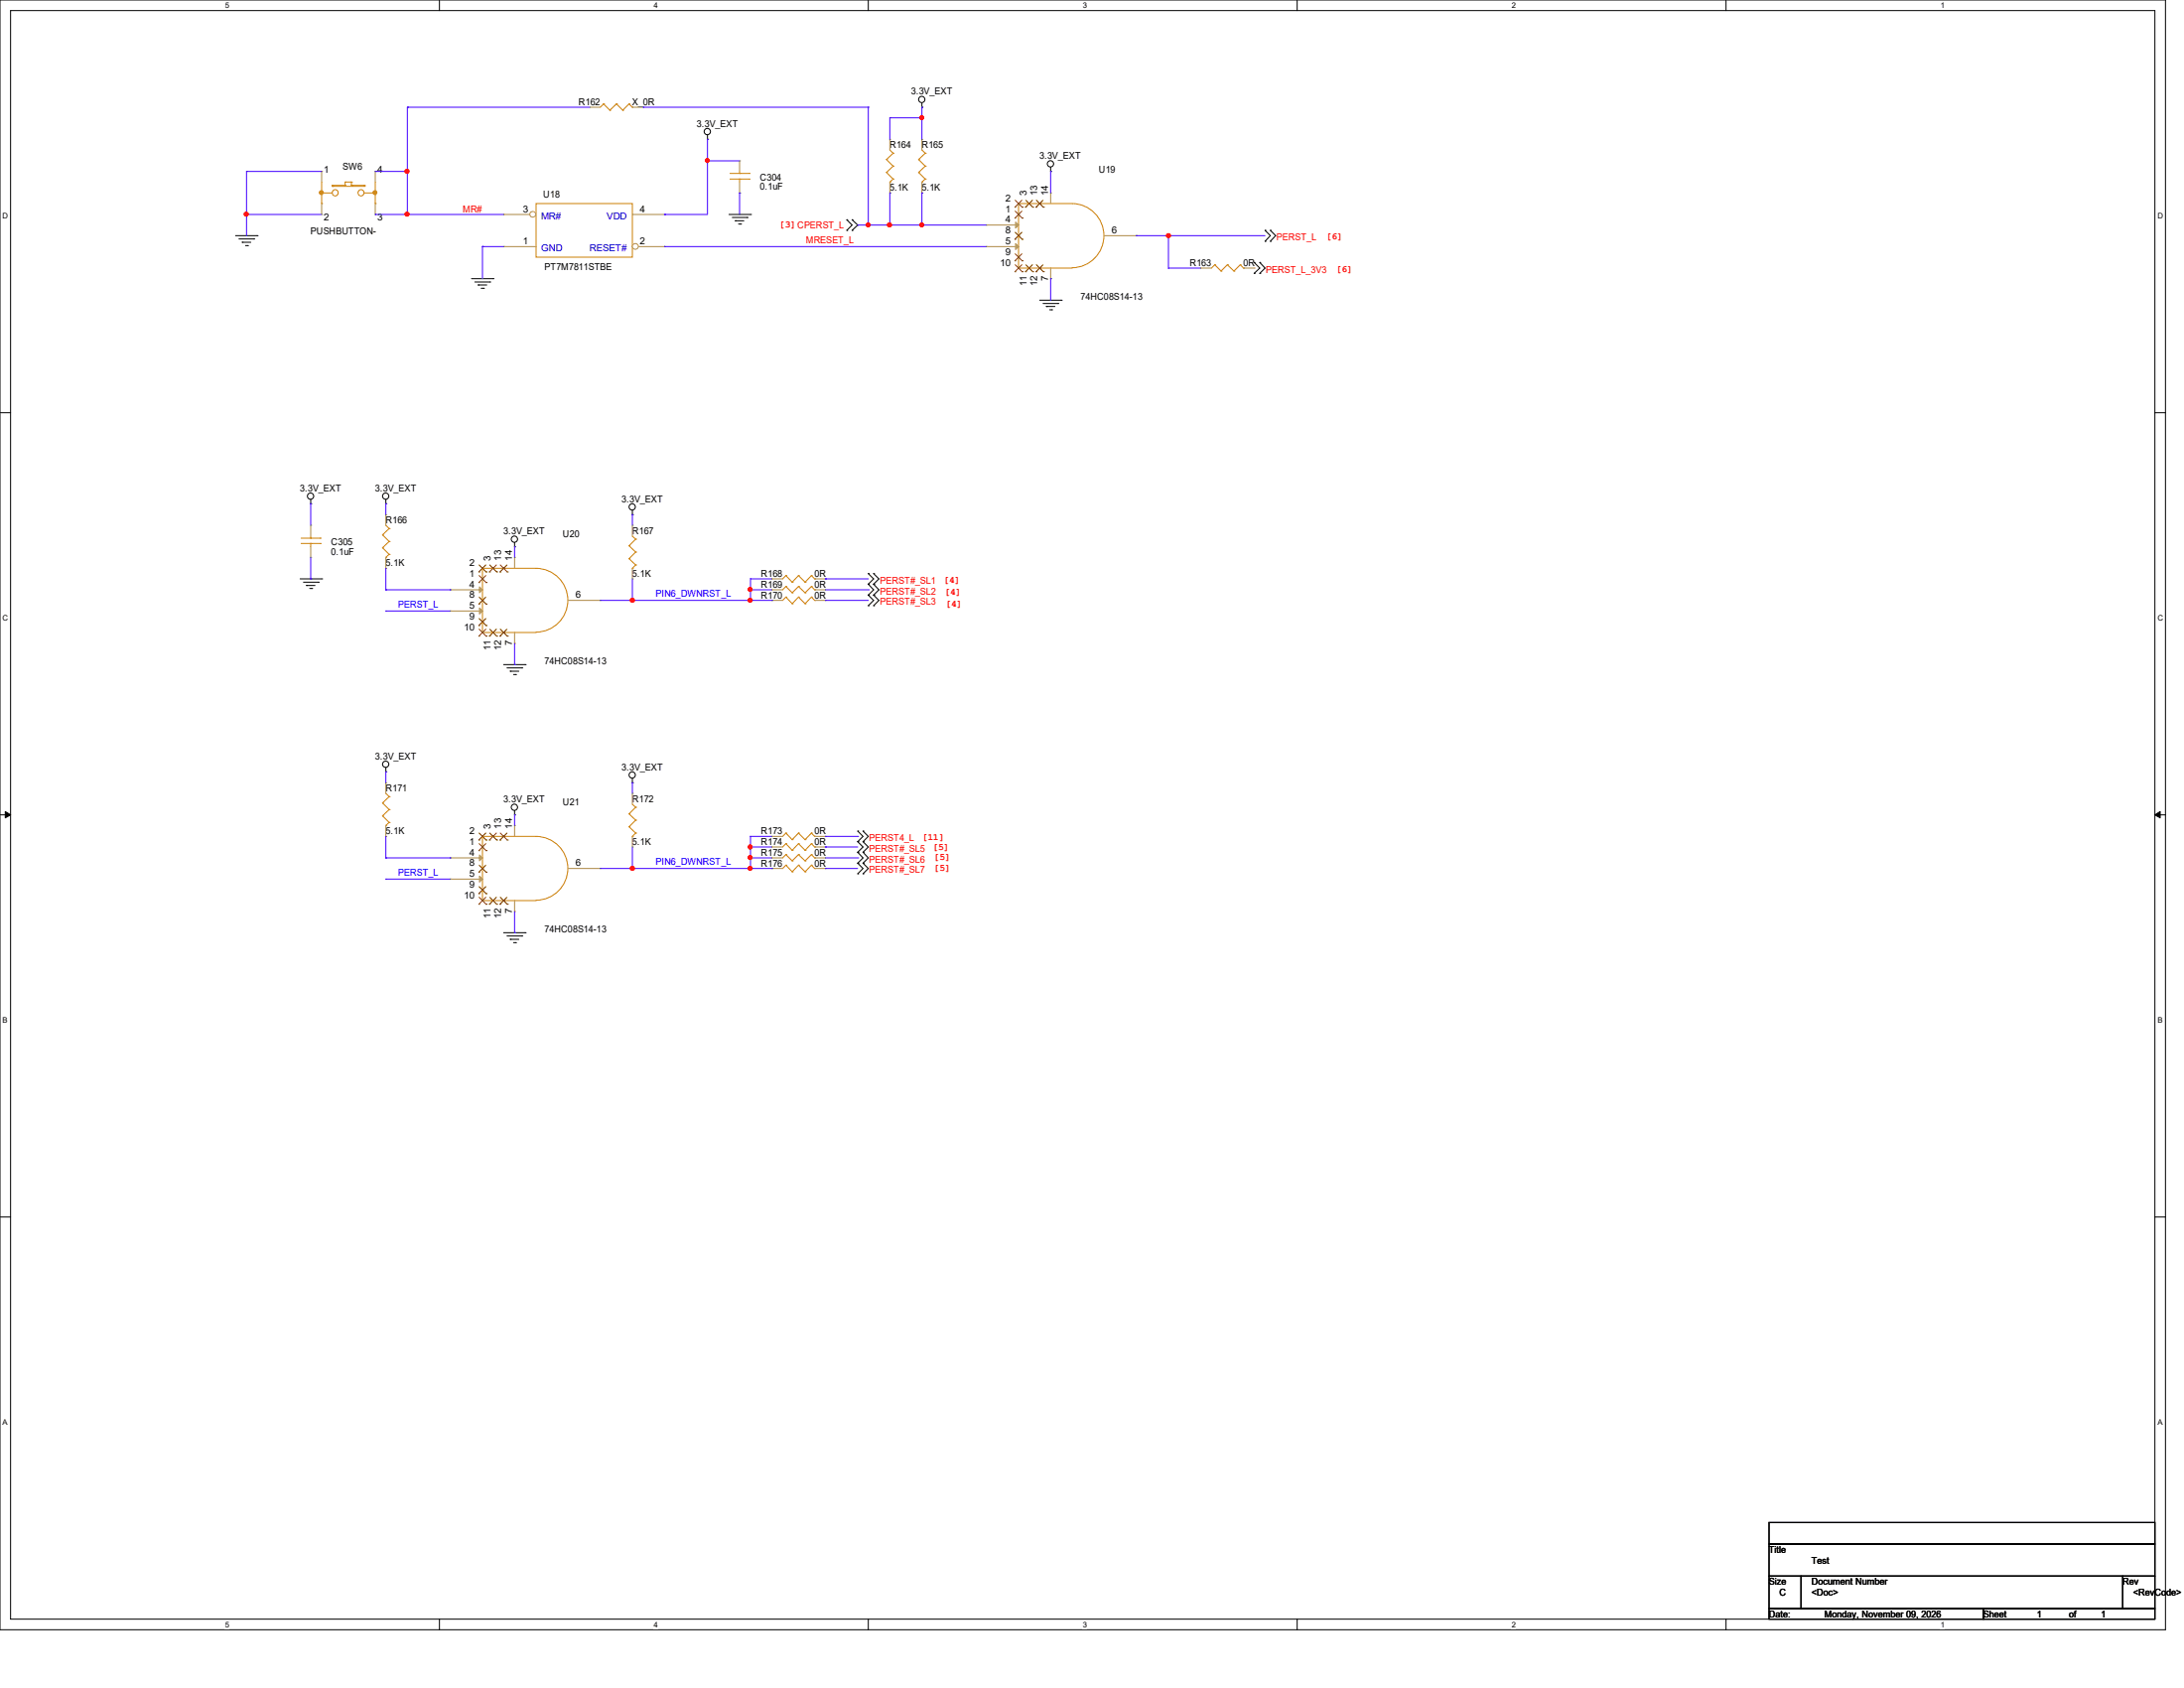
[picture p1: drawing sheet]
<svg xmlns="http://www.w3.org/2000/svg" width="279mm" height="216mm" viewBox="0 0 279 216" stroke-linecap="round" stroke-linejoin="round" font-family="sans-serif">
<path d="M0 0h277v208.4h-277zM1.4 1.4h274.3v205.7h-274.3z" fill="none" stroke="#000" stroke-width=".13"/>
<g fill="#fff">
<path d="M28.8 .1h.5v1.1h-.5z"/>
<path d="M28.8 207.2h.5v1.1h-.5z"/>
</g>
<path d="M56.2 0v1.4M56.2 207.1v1.3" fill="none" stroke="#000" stroke-width=".13"/>
<g fill="#fff">
<path d="M83.7 .1h.5v1.1h-.5z"/>
<path d="M83.7 207.2h.5v1.1h-.5z"/>
</g>
<path d="M111.1 0v1.4M111.1 207.1v1.3" fill="none" stroke="#000" stroke-width=".13"/>
<g fill="#fff">
<path d="M138.5 .1h.6v1.1h-.6z"/>
<path d="M138.5 207.2h.6v1.1h-.6z"/>
</g>
<path d="M165.9 0v1.4M165.9 207.1v1.3" fill="none" stroke="#000" stroke-width=".13"/>
<g fill="#fff">
<path d="M193.4 .1h.5v1.1h-.5z"/>
<path d="M193.4 207.2h.5v1.1h-.5z"/>
</g>
<path d="M220.8 0v1.4M220.8 207.1v1.3" fill="none" stroke="#000" stroke-width=".13"/>
<g fill="#fff">
<path d="M248.2 .1h.6v1.1h-.6z"/>
<path d="M248.2 207.2h.6v1.1h-.6z"/>
<path d="M.3 27.1h.8v1.1h-.8z"/>
<path d="M276 27.1h.7v1.1h-.7z"/>
<path d="M.3 78.5h.8v1.1h-.8z"/>
<path d="M276 78.5h.7v1.1h-.7z"/>
</g>
<path d="M0 52.8h1.4M275.7 52.8h1.3" fill="none" stroke="#000" stroke-width=".13"/>
<g fill="#fff">
<path d="M.3 129.9h.7v1.1h-.7z"/>
<path d="M276 129.9h.6v1.1h-.6z"/>
</g>
<path d="M0 104.2h1.4M275.7 104.2h1.3" fill="none" stroke="#000" stroke-width=".13"/>
<path d="M.7 103.8l.7 .4-.7 .4zM275.7 104.2l.7-.4v.8z" fill="#000" stroke="#000" stroke-width=".13"/>
<g fill="#fff">
<path d="M.3 181.4h.7v1.1h-.7z"/>
<path d="M276 181.4h.6v1.1h-.6z"/>
</g>
<g fill="none" stroke="#000" stroke-width=".13">
<path d="M90.5 17.8h.1M90.5 17.3v.5M117.9 13.7h.1M117.9 13.2v.5M30.1 30.1h2.8M30.6 30.6h1.9M31 31h.1M31 31h1.1M31.4 31.4h.3M31.7 31.4h.1M32.5 30.6h.1M32.9 30.1h.1"/>
<path d="M60.3 35.6h2.8M60.7 36.1h2M61.2 36.4h.1M61.2 36.4h1.1M61.6 36.9h.2M61.8 36.9h.1M62.7 36.1h.1M63.1 35.6h.1M93.3 27.4h2.7M93.7 27.8h1.9M94.1 28.2h.1M94.1 28.2h1.1"/>
<path d="M94.5 28.7h.2M94.7 28.7h.1M95.6 27.8h.1M96 27.4h.1M108.3 29.5h.1M108.3 28.1h.1M108.3 28.1l.7 .7-.7 .7M109 28.1h.1M109 29.5h.1M109 28.1l.7 .7-.7 .7M133 38.4h2.8M133.4 38.8h1.9"/>
<path d="M133.9 39.2h.1M133.9 39.2h1.1M134.3 39.6h.2M134.4 21.9h.1M134.4 21.4v.5M134.5 39.6h.1M135.3 38.8h.1M135.8 38.4h.1M160.4 33.6h.1M160.4 35h.1M160.4 33.6l.8 .7-.8 .7M161.2 33.6h.1"/>
<path d="M161.2 35h.1M161.2 33.6l.6 .7-.6 .7M161.8 29.5h.1M161.8 30.9h.1M161.8 29.5l.7 .6-.7 .8M162.5 29.5h.1M162.5 30.9h.1M162.5 29.5l.7 .6-.7 .8M38.4 74h2.7M38.8 74.5h1.9M39.2 74.9h.1M39.2 74.9h1.1"/>
<path d="M39.6 75.3h.3M39.8 64.4h.1M39.8 63.9v.5M39.9 75.3h.1M40.7 74.5h.1M41.1 74h.1M49.4 64.4h.1M49.4 63.9v.5M65.8 69.9h.1M65.8 69.4v.5M80.9 65.8h.1M80.9 65.3v.5"/>
<path d="M111.1 73.4h.1M111.1 74.7h.1M111.1 76.1h.1M111.1 77.5h.1M111.1 73.4l.7 .6-.7 .7M111.1 74.7l.7 .7-.7 .7M111.1 76.1l.7 .7-.7 .7M111.8 73.4h.1M111.8 74.7h.1M111.8 76.1h.1M111.8 77.5h.1M111.8 73.4l.6 .6-.6 .7"/>
<path d="M111.8 74.7l.6 .7-.6 .7M111.8 76.1l.6 .7-.6 .7M49.4 98.7h.1M49.4 98.2v.5M64.4 85h2.8M64.9 85.4h1.9M65.3 85.9h.1M65.3 85.9h1.1M65.7 86.3h.3M66 86.3h.1M66.8 85.4h.1M67.2 85h.1"/>
<path d="M80.9 99.6v.5M64.4 119.3h2.8M64.9 119.7h1.9M65.8 104.2h.1M65.8 103.7v.5M66.8 119.7h.1M67.2 119.3h.1M80.9 100.1h.1M109.7 106.3h.1M109.7 107.7h.1M109.7 109h.1M109.7 110.4h.1"/>
<path d="M109.7 111.8h.1M109.7 106.3l.7 .7-.7 .7M109.7 107.7l.7 .6-.7 .7M109.7 109l.7 .7-.7 .7M109.7 110.4l.7 .7-.7 .7M110.4 106.3h.1M110.4 107.7h.1M110.4 109h.1M110.4 110.4h.1M110.4 111.8h.1M110.4 106.3l.7 .7-.7 .7M110.4 107.7l.7 .6-.7 .7"/>
<path d="M110.4 109l.7 .7-.7 .7M110.4 110.4l.7 .7-.7 .7M65.3 120.1h.1M65.3 120.1h1.1M65.7 120.6h.3M66 120.6h.1M0 155.7h1.4M275.7 155.7h1.3M226.3 194.7h49.4v2.8h-49.4zM226.3 197.5h49.4v4.1h-49.4zM226.3 201.6h4.1v4.1h-4.1zM226.3 205.7h27.4v1.4h-27.4z"/>
<path d="M230.4 201.6h41.2v4.1h-41.2zM253.7 205.7h22v1.4h-22zM271.6 201.6h4.1v4.1h-4.1z"/>
<circle cx="90.5" cy="16.8" r=".4"/>
<circle cx="117.9" cy="12.7" r=".4"/>
<circle cx="134.4" cy="21" r=".4"/>
<circle cx="39.7" cy="63.5" r=".4"/>
<circle cx="49.3" cy="63.5" r=".4"/>
<circle cx="65.8" cy="69" r=".4"/>
<circle cx="80.9" cy="64.8" r=".4"/>
<circle cx="49.3" cy="97.7" r=".4"/>
<circle cx="80.9" cy="99.1" r=".4"/>
<circle cx="65.8" cy="103.3" r=".4"/>
</g>
<g fill="none" stroke="#cc8006" stroke-width=".13">
<path d="M77.2 13.3h.1M77.2 13.3l-.4 .4M77.2 13.3l.8 .8M78 14.1h.1M78.9 13.3h.1M78.9 13.3l-.9 .8M78.9 13.3l.8 .8M79.7 14.1h.1M80.5 13.3h.1M80.5 13.3l-.8 .8M80.5 13.3l.4 .4M80.9 13.7h.1"/>
<path d="M117.9 19.2l.5 .4M118.4 19.6h.1M118.4 19.6l-.9 .8M68.6 26h12.3v6.9h-12.3zM93.4 22.9h2.4M93.4 22.2h2.4M94.6 22.2h.1M94.6 22.9h.1M94.6 21.9v.3M94.6 22.9v.4M95.8 22.9h.1M95.8 22.2h.1"/>
<path d="M117.5 20.4h.1M117.5 22.1h.1M117.5 20.4l.9 .9M117.5 22.1l.9 .8M117.9 23.3h.1M118.4 21.3h.1M118.4 22.9h.1M118.4 21.3l-.9 .8M118.4 22.9l-.5 .4M137.2 34.2a4.1 4.1 0 0 0 4-4.1 4.1 4.1 0 0 0-4-4.1h-6.9v8.3h6.9M48.9 68.4h.1M48.9 70.1h.1"/>
<path d="M48.9 68.4l.9 .9M48.9 70.1l.9 .8M49.4 71.3h.1M49.4 67.2l.4 .4M49.8 67.6h.1M49.8 69.3h.1M49.8 70.9h.1M49.8 67.6l-.9 .8M49.8 69.3l-.9 .8M49.8 70.9l-.4 .4M80.5 69.8h.1M80.5 71.5h.1"/>
<path d="M80.5 69.8l.8 .8M80.5 71.5l.8 .8M80.9 72.7h.1M80.9 68.6l.4 .4M81.3 69h.1M81.3 70.6h.1M81.3 72.3h.1M81.3 69l-.8 .8M81.3 70.6l-.8 .9M81.3 72.3l-.4 .4M100.5 75h.1M100.5 75l-.4 .4"/>
<path d="M100.5 75l.8 .8M101.3 75.8h.1M102.2 75h.1M102.2 75l-.9 .8M102.2 75l.8 .8M103 75.8h.1M103.8 75h.1M103.8 75l-.8 .8M103.8 75l.4 .4M104.2 75.4h.1M80.5 104.1h.1M80.5 105.7h.1"/>
<path d="M80.5 104.1l.8 .8M80.5 105.7l.8 .9M80.9 107h.1M80.9 102.9l.4 .4M81.3 103.3h.1M81.3 104.9h.1M81.3 106.6h.1M81.3 103.3l-.8 .8M81.3 104.9l-.8 .8M81.3 106.6l-.4 .4M100.5 109.3h.1M100.5 109.3l-.4 .4"/>
<path d="M100.5 109.3l.8 .8M101.3 110.1h.1M102.2 109.3h.1M102.2 109.3l-.9 .8M102.2 109.3l.8 .8M103 110.1h.1M103.8 109.3h.1M103.8 109.3l-.8 .8M103.8 109.3l.4 .4M104.2 109.7h.1"/>
</g>
<g fill="none" stroke="#a84" stroke-width=".13">
<path d="M75.4 13.7h.1M75.4 13.7h1.4M80.9 13.7h1.4M82.3 13.7h.1M117.9 17.8h.1M117.9 17.8v1.4M64.4 31.5h.1M64.4 31.5h4.2M94.6 20.6h.1M94.6 24.7h.1M94.6 20.6v1.3M94.6 23.3v1.4"/>
<path d="M117.9 24.7h.1M117.9 23.3v1.4M126.2 28.8h.1M126.2 31.5h.1M126.2 28.8h4.1M126.2 31.5h4.1M130.3 27.4h.1M130.3 26h.1M130.3 30.1h.1M130.3 32.9h.1M130.3 34.3h.1M131.7 26h.1"/>
<path d="M131.7 34.3h.1M133 34.3h.1M133 26h.1M134.4 35.6h.1M134.4 24.7h.1M134.4 24.7v1.3M134.4 34.3v1.3M141.3 30.1h4.1M145.4 30.1h.1M49.4 65.8h.1M49.4 72.7h.1M49.4 65.8v1.4"/>
<path d="M49.4 71.3v1.4M80.9 67.2h.1M80.9 74h.1M80.9 67.2v1.4M80.9 72.7v1.3M98.7 75.4h.1M98.7 75.4h1.4M104.2 75.4h1.4M105.6 75.4h.1M80.9 101.5h.1M80.9 108.3h.1M80.9 101.5v1.4"/>
<path d="M80.9 107v1.3M98.7 109.7h.1M98.7 109.7h1.4M104.2 109.7h1.4M105.6 109.7h.1"/>
</g>
<g fill="#a84" stroke="#a84" stroke-width=".13">
<path d="M129.9 28.4l.4 .4-.4 .4z"/>
<path d="M129.9 31.2l.4 .3-.4 .4z"/>
</g>
<g fill="none" stroke="#804000" stroke-width=".13">
<path d="M129.8 27.9h.1M129.8 26.5h.1M129.8 30.6h.1M129.8 33.4h.1M129.8 34.8h.1M129.9 27l.9 .9M129.9 25.6l.9 .9M129.9 29.7l.9 .9M129.9 32.5l.9 .9M129.9 33.9l.9 .9M130.7 27l-.9 .9M130.7 25.6l-.9 .9"/>
<path d="M130.7 29.7l-.9 .9M130.7 32.5l-.9 .9M130.7 33.9l-.9 .9M130.8 27.9h.1M130.8 26.5h.1M130.8 30.6h.1M130.8 33.4h.1M130.8 34.8h.1M131.2 26.5h.1M131.2 34.8h.1M131.2 25.6l.9 .9M131.2 33.9l.9 .9"/>
<path d="M132.1 25.6l-.9 .9M132.1 33.9l-.9 .9M132.1 26.5h.1M132.1 34.8h.1M132.5 34.8h.1M132.5 26.5h.1M132.6 33.9l.9 .9M132.6 25.6l.9 .9M133.4 33.9l-.9 .9M133.4 25.6l-.9 .9M133.5 34.8h.1M133.5 26.5h.1"/>
</g>
<circle cx="81.3" cy="31.5" r=".37" fill="#fff" stroke="#a84" stroke-width=".13"/>
<path d="M81.7 31.5h3.3M85 31.5h.1" fill="none" stroke="#a84" stroke-width=".13"/>
<circle cx="68.2" cy="27.4" r=".37" fill="#fff" stroke="#a84" stroke-width=".13"/>
<g fill="none" stroke="#a84" stroke-width=".13">
<path d="M113.8 17.8h.1M113.8 17.8v1.4M41.1 21.9h.1M41.1 27.4h.1M41.1 21.9v1.4M41.1 26v1.4M48 21.9h.1M48 27.4h.1M48 21.9v1.4M48 26v1.4M64.4 27.4h.1M64.4 27.4h3.4"/>
<path d="M80.9 27.4h4.1M85 27.4h.1M113.8 24.7h.1M113.8 23.3v1.4M153.6 34.3h.1M153.6 34.3h1.4M159.1 34.3h1.3M160.4 34.3h.1M39.8 67.2h.1M39.8 71.3h.1M39.8 67.2v1.4M39.8 69.9v1.4"/>
<path d="M57.6 75.4h.1M57.6 78.1h.1M57.6 75.4h4.1M57.6 78.1h4.1M61.7 74h.1M61.7 72.7h.1M61.7 76.8h.1M61.7 79.5h.1M63.1 72.7h.1M64.4 72.7h.1M65.8 71.3h.1M65.8 71.3v1.4"/>
<path d="M72.7 76.8h4.1M76.8 76.8h.1M98.7 76.8h.1M98.7 74h.1M98.7 76.8h1.4M98.7 74h1.4M104.2 76.8h1.4M104.2 74h1.4M105.6 76.8h.1M105.6 74h.1M61.7 80.9h.1M63.1 80.9h.1"/>
<path d="M64.4 80.9h.1M65.8 82.3h.1M65.8 80.9v1.4M49.4 100.1h.1M49.4 107h.1M49.4 100.1v1.4M49.4 105.6v1.4M57.6 109.7h.1M57.6 112.4h.1M57.6 109.7h4.1M57.6 112.4h4.1M61.7 108.3h.1"/>
<path d="M61.7 107h.1M61.7 111.1h.1M61.7 113.8h.1M61.7 115.2h.1M63.1 107h.1M63.1 115.2h.1M64.4 115.2h.1M64.4 107h.1M65.8 116.6h.1M65.8 105.6h.1M65.8 105.6v1.4M65.8 115.2v1.4"/>
<path d="M72.7 111.1h4.1M76.8 111.1h.1M98.7 111.1h.1M98.7 107h.1M98.7 108.3h.1M98.7 111.1h1.4M98.7 107h1.4M98.7 108.3h1.4M104.2 111.1h1.4M104.2 107h1.4M104.2 108.3h1.4M105.6 111.1h.1"/>
<path d="M105.6 107h.1M105.6 108.3h.1"/>
</g>
<g fill="none" stroke="#cc8006" stroke-width=".13">
<path d="M113.8 19.2l.5 .4M114.3 19.6h.1M114.3 19.6l-.9 .8M41.1 24.7h.1M41.1 26h.1M41.1 24.7h1.4M41.1 23.3v2.7M42.5 23.7h.1M42.5 23.8h.1M42.5 23.8h4.1M42.5 23.7h1.7M42.5 23.7v.1"/>
<path d="M44.2 23.3h.1M44.2 23.7h.1M44.2 23.3h.8M44.2 23.3v.4M45 23.7h.1M45 23.3h.1M45 23.7h1.6M45 23.3v.4M46.6 23.8h.1M46.6 23.7h.1M46.6 23.7v.1M46.6 24.7h1.4"/>
<path d="M48 24.7h.1M48 26h.1M48 23.3v2.7M113.4 20.4h.1M113.4 22.1h.1M113.4 20.4l.9 .9M113.4 22.1l.9 .8M113.8 23.3h.1M114.3 21.3h.1M114.3 22.9h.1M114.3 21.3l-.9 .8M114.3 22.9l-.5 .4"/>
<path d="M155.4 33.9h.1M155.4 33.9l-.4 .4M155.4 33.9l.8 .8M156.2 34.7h.1M157 33.9h.1M157 33.9l-.8 .8M157 33.9l.9 .8M157.9 34.7h.1M158.7 33.9h.1M158.7 33.9l-.8 .8M158.7 33.9l.4 .4M159.1 34.3h.1"/>
<path d="M38.5 69.5h2.5M38.5 68.8h2.5M39.8 68.8h.1M39.8 69.5h.1M39.8 68.6v.2M39.8 69.5v.4M41 69.5h.1M41 68.8h.1M100.5 76.4h.1M100.5 73.6h.1M100.5 76.4l-.4 .4M100.5 76.4l.8 .8"/>
<path d="M100.5 73.6l-.4 .4M100.5 73.6l.8 .9M101.3 77.2h.1M101.3 74.5h.1M102.2 76.4h.1M102.2 73.6h.1M102.2 76.4l-.9 .8M102.2 76.4l.8 .8M102.2 73.6l-.9 .9M102.2 73.6l.8 .9M103 77.2h.1M103 74.5h.1"/>
<path d="M103.8 76.4h.1M103.8 73.6h.1M103.8 76.4l-.8 .8M103.8 76.4l.4 .4M103.8 73.6l-.8 .9M103.8 73.6l.4 .4M104.2 76.8h.1M104.2 74h.1M68.6 80.9a4.1 4.1 0 0 0 4-4.1 4.1 4.1 0 0 0-4-4.1h-6.9v8.2h6.9M48.9 102.7h.1M48.9 104.4h.1M48.9 102.7l.9 .8"/>
<path d="M48.9 104.4l.9 .8M49.4 105.6h.1M49.4 101.5l.4 .4M49.8 101.9h.1M49.8 103.5h.1M49.8 105.2h.1M49.8 101.9l-.9 .8M49.8 103.5l-.9 .9M49.8 105.2l-.4 .4M68.6 115.1a4.1 4.1 0 0 0 4-4 4.1 4.1 0 0 0-4-4.1h-6.9v8.2h6.9M100.5 110.7h.1M100.5 106.6h.1"/>
<path d="M100.5 107.9h.1M100.5 110.7l-.4 .4M100.5 110.7l.8 .8M100.5 106.6l-.4 .4M100.5 106.6l.8 .8M100.5 107.9l-.4 .4M100.5 107.9l.8 .9M101.3 111.5h.1M101.3 107.4h.1M101.3 108.8h.1M102.2 110.7h.1M102.2 106.6h.1"/>
<path d="M102.2 107.9h.1M102.2 110.7l-.9 .8M102.2 110.7l.8 .8M102.2 106.6l-.9 .8M102.2 106.6l.8 .8M102.2 107.9l-.9 .9M102.2 107.9l.8 .9M103 111.5h.1M103 107.4h.1M103 108.8h.1M103.8 110.7h.1M103.8 106.6h.1"/>
<path d="M103.8 107.9h.1M103.8 110.7l-.8 .8M103.8 110.7l.4 .4M103.8 106.6l-.8 .8M103.8 106.6l.4 .4M103.8 107.9l-.8 .9M103.8 107.9l.4 .4M104.2 111.1h.1M104.2 107h.1M104.2 108.3h.1"/>
<circle cx="42.9" cy="24.7" r=".39"/>
<circle cx="46.2" cy="24.7" r=".39"/>
</g>
<g fill="#a84" stroke="#a84" stroke-width=".13">
<path d="M61.3 109.3l.4 .4-.4 .4z"/>
<path d="M61.3 112.1l.4 .3-.4 .4z"/>
<path d="M61.3 75.1l.4 .3-.4 .4z"/>
<path d="M61.3 77.8l.4 .3-.4 .4z"/>
</g>
<g fill="none" stroke="#804000" stroke-width=".13">
<path d="M61.3 74.5h.1M61.3 73.2h.1M61.3 77.3h.1M61.3 73.6l.9 .9M61.3 72.3l.9 .9M61.3 76.4l.9 .9M61.3 79.1l.9 .9M62.1 73.6l-.8 .9M62.1 72.3l-.8 .9M62.1 76.4l-.8 .9M62.1 79.1l-.8 .9M62.2 74.5h.1"/>
<path d="M62.2 73.2h.1M62.2 77.3h.1M62.6 73.2h.1M62.7 72.3l.8 .9M63.5 72.3l-.9 .9M63.5 73.2h.1M64 73.2h.1M64 72.3l.9 .9M64.9 72.3l-.9 .9M64.9 73.2h.1M61.3 80h.1M61.3 81.4h.1"/>
<path d="M61.3 80.5l.9 .9M62.1 80.5l-.8 .9M62.2 80h.1M62.2 81.4h.1M62.6 81.4h.1M62.7 80.5l.8 .9M63.5 80.5l-.9 .9M63.5 81.4h.1M64 81.4h.1M64 80.5l.9 .9M64.9 80.5l-.9 .9M64.9 81.4h.1"/>
<path d="M61.3 108.8h.1M61.3 107.4h.1M61.3 111.5h.1M61.3 114.3h.1M61.3 115.7h.1M61.3 107.9l.9 .9M61.3 106.6l.9 .8M61.3 110.7l.9 .8M61.3 113.4l.9 .9M61.3 114.8l.9 .9M62.1 107.9l-.8 .9M62.1 106.6l-.8 .8"/>
<path d="M62.1 110.7l-.8 .8M62.1 113.4l-.8 .9M62.1 114.8l-.8 .9M62.2 108.8h.1M62.2 107.4h.1M62.2 111.5h.1M62.2 114.3h.1M62.2 115.7h.1M62.6 107.4h.1M62.6 115.7h.1M62.7 106.6l.8 .8M62.7 114.8l.8 .9"/>
<path d="M63.5 106.6l-.9 .8M63.5 114.8l-.9 .9M63.5 107.4h.1M63.5 115.7h.1M64 115.7h.1M64 107.4h.1M64 114.8l.9 .9M64 106.6l.9 .8M64.9 114.8l-.9 .9M64.9 106.6l-.9 .8M64.9 115.7h.1M64.9 107.4h.1"/>
</g>
<g fill="#cc8006" stroke="#cc8006" stroke-width=".13">
<circle cx="48" cy="24.6" r=".25"/>
<circle cx="41.1" cy="24.6" r=".25"/>
</g>
<g fill="none" stroke="#4200ff" stroke-width=".13">
<path d="M52.1 13.7h.1M52.1 13.7h23.3M52.1 13.7v13.7M82.3 13.7h.1M82.3 13.7h28.8M90.5 17.8h.1M90.5 17.8v9.6h-5.5M111.1 13.7h.1M111.1 13.7v15.1M113.8 15.1h.1M113.8 15.1v2.7M113.8 15.1h4.1"/>
<path d="M117.9 13.7h.1M117.9 15.1h.1M117.9 13.7v4.1M31.5 27.4h.1M31.5 21.9h.1M31.5 21.9v8.2M31.5 27.4h9.6M31.5 21.9h9.6M48 27.4h.1M48 21.9h.1M48 27.4h16.4M48 21.9h4.1"/>
<path d="M52.1 27.4h.1M52.1 21.9h.1M61.7 31.5h.1M61.7 31.5v4.1M61.7 31.5h2.7M85 27.4h.1M85 31.5h.1M85 31.5h41.2M90.5 20.6h.1M90.5 20.6h4.1M94.6 24.7h.1M94.6 24.7v2.7"/>
<path d="M109.7 28.8h.1M109.7 28.8h16.5M111.1 28.8h.1M113.8 24.7h.1M113.8 28.8h.1M113.8 24.7v4.1M117.9 24.7h.1M117.9 28.8h.1M117.9 24.7v4.1M134.4 21.9h.1M134.4 35.6h.1M134.4 21.9v2.8"/>
<path d="M134.4 35.6v2.8M145.4 30.1h.1M145.4 30.1h16.4M149.5 34.3h.1M149.5 30.1h.1M149.5 34.3h4.1M149.5 30.1v4.2M39.8 64.4h.1M39.8 74h.1M39.8 64.4v2.8M39.8 71.3v2.7M49.4 64.4h.1"/>
<path d="M49.4 75.4h.1M49.4 78.1h.1M49.4 64.4v1.4M49.4 72.7v2.7M49.4 75.4h8.2M49.4 78.1h8.2M57.6 75.4h.1M65.8 69.9h.1M65.8 69.9v1.4M76.8 76.8h21.9M80.9 76.8h.1M80.9 65.8h.1"/>
<path d="M80.9 65.8v1.4M80.9 74v2.8M96 76.8h.1M96 74h.1M96 75.4h.1M96 75.4h2.7M96 74h2.7M96 74v2.8M98.7 76.8h.1M105.6 74h.1M105.6 76.8h.1M105.6 75.4h5.5"/>
<path d="M105.6 76.8h5.5M105.6 74h5.5M111.1 75.4h.1M49.4 98.7h.1M49.4 98.7v1.4M65.8 85h.1M65.8 82.3v2.7M49.4 109.7h.1M49.4 112.4h.1M49.4 107v2.7M49.4 109.7h8.2M49.4 112.4h8.2"/>
<path d="M57.6 109.7h.1M65.8 104.2h.1M65.8 119.3h.1M65.8 104.2v1.4M65.8 116.6v2.7M76.8 111.1h21.9M80.9 100.1h.1M80.9 111.1h.1M80.9 100.1v1.4M80.9 108.3v2.8M96 111.1h.1M96 107h.1"/>
<path d="M96 108.3h.1M96 109.7h.1M96 107v4.1M96 109.7h2.7M96 107h2.7M96 108.3h2.7M98.7 111.1h.1M105.6 111.1h.1M105.6 108.3h.1M105.6 109.7h4.1M105.6 111.1h4.1M105.6 107h4.1"/>
<path d="M105.6 108.3h4.1M109.7 109.7h.1M109.7 107h.1"/>
</g>
<g fill="#f00" stroke="#f00" stroke-width=".13">
<circle cx="31.5" cy="27.4" r=".25"/>
<circle cx="52.1" cy="27.4" r=".25"/>
<circle cx="52.1" cy="21.9" r=".25"/>
<circle cx="90.5" cy="20.5" r=".24"/>
<circle cx="113.8" cy="28.8" r=".25"/>
<circle cx="117.9" cy="28.8" r=".24"/>
<circle cx="117.9" cy="15" r=".24"/>
<circle cx="111.1" cy="28.8" r=".24"/>
<circle cx="149.5" cy="30.1" r=".25"/>
<circle cx="80.9" cy="76.8" r=".25"/>
<circle cx="96" cy="76.8" r=".25"/>
<circle cx="96" cy="75.4" r=".25"/>
<circle cx="80.9" cy="111.1" r=".25"/>
<circle cx="96" cy="111.1" r=".25"/>
<circle cx="96" cy="108.3" r=".25"/>
<circle cx="96" cy="109.7" r=".25"/>
</g>
<g font-size="1.2">
<text x="74" y="13.5">R162</text>
<text x="80.9" y="13.5">X_0R</text>
<text x="89.2" y="16.2">3.3V_EXT</text>
<text x="116.6" y="12.1">3.3V_EXT</text>
<text x="41.4" y="22.1">1</text>
<text x="43.9" y="21.7">SW6</text>
<text x="48.3" y="22.1">4</text>
<text x="97.2" y="23.1">C304</text>
<text x="113.8" y="19">R164</text>
<text x="117.9" y="19">R165</text>
<text x="133" y="20.3">3.3V_EXT</text>
<text x="140.6" y="22.1">U19</text>
<text x="39.8" y="29.9">PUSHBUTTON-</text>
<text x="41.4" y="28.2">2</text>
<text x="48.3" y="28.2">3</text>
<text x="66.9" y="27.1">3</text>
<text x="69.5" y="25.3">U18</text>
<text x="81.9" y="27.1">4</text>
<text x="97.2" y="24.3">0.1uF</text>
<text x="113.8" y="24.4">5.1K</text>
<text x="117.9" y="24.4">5.1K</text>
<text x="128.6" y="28.5">4</text>
<text x="128.6" y="27.1">1</text>
<text x="128.6" y="25.7">2</text>
<text x="128.6" y="29.8">8</text>
<text x="131.4" y="25.1" transform="rotate(-90 131.4 25.1)">3</text>
<text x="132.7" y="25.1" transform="rotate(-90 132.7 25.1)">13</text>
<text x="134.1" y="25.1" transform="rotate(-90 134.1 25.1)">14</text>
<text x="142.2" y="29.8">6</text>
<text x="66.9" y="31.2">1</text>
<text x="69.7" y="34.6">PT7M7811STBE</text>
<text x="81.9" y="31.2">2</text>
<text x="128" y="34">10</text>
<text x="128.6" y="31.2">5</text>
<text x="128.6" y="32.6">9</text>
<text x="134.1" y="35.9" transform="rotate(-90 134.1 35.9)">7</text>
<text x="152.2" y="34">R163</text>
<text x="159.1" y="34">0R</text>
<text x="131.4" y="36.6" transform="rotate(-90 131.4 36.6)">11</text>
<text x="132.7" y="36.6" transform="rotate(-90 132.7 36.6)">12</text>
<text x="138.3" y="38.3">74HC08S14-13</text>
<text x="38.4" y="62.9">3.3V_EXT</text>
<text x="48" y="62.9">3.3V_EXT</text>
<text x="79.5" y="64.2">3.3V_EXT</text>
<text x="42.4" y="69.7">C305</text>
<text x="42.4" y="70.9">0.1uF</text>
<text x="49.4" y="67">R166</text>
<text x="62.8" y="71.7" transform="rotate(-90 62.8 71.7)">3</text>
<text x="64.1" y="71.7" transform="rotate(-90 64.1 71.7)">13</text>
<text x="64.4" y="68.3">3.3V_EXT</text>
<text x="65.5" y="71.7" transform="rotate(-90 65.5 71.7)">14</text>
<text x="72" y="68.7">U20</text>
<text x="80.9" y="68.3">R167</text>
<text x="49.4" y="72.4">5.1K</text>
<text x="60.1" y="75.1">4</text>
<text x="60.1" y="77.9">5</text>
<text x="60.1" y="73.7">1</text>
<text x="60.1" y="72.4">2</text>
<text x="60.1" y="76.5">8</text>
<text x="73.7" y="76.5">6</text>
<text x="80.9" y="73.8">5.1K</text>
<text x="97.4" y="75.2">R169</text>
<text x="97.4" y="76.6">R170</text>
<text x="97.4" y="73.8">R168</text>
<text x="104.2" y="75.2">0R</text>
<text x="104.2" y="76.6">0R</text>
<text x="104.2" y="73.8">0R</text>
<text x="59.4" y="80.6">10</text>
<text x="60.1" y="79.2">9</text>
<text x="62.8" y="83.2" transform="rotate(-90 62.8 83.2)">11</text>
<text x="64.1" y="83.2" transform="rotate(-90 64.1 83.2)">12</text>
<text x="65.5" y="82.5" transform="rotate(-90 65.5 82.5)">7</text>
<text x="69.7" y="84.9">74HC08S14-13</text>
<text x="48" y="97.2">3.3V_EXT</text>
<text x="49.4" y="101.3">R171</text>
<text x="79.5" y="98.5">3.3V_EXT</text>
<text x="49.4" y="106.7">5.1K</text>
<text x="60.1" y="106.7">2</text>
<text x="62.8" y="106" transform="rotate(-90 62.8 106)">3</text>
<text x="64.1" y="106" transform="rotate(-90 64.1 106)">13</text>
<text x="64.4" y="102.6">3.3V_EXT</text>
<text x="65.5" y="106" transform="rotate(-90 65.5 106)">14</text>
<text x="72" y="103">U21</text>
<text x="80.9" y="102.6">R172</text>
<text x="97.4" y="106.7">R173</text>
<text x="104.2" y="106.7">0R</text>
<text x="60.1" y="109.4">4</text>
<text x="60.1" y="112.1">5</text>
<text x="60.1" y="108">1</text>
<text x="60.1" y="110.8">8</text>
<text x="60.1" y="113.5">9</text>
<text x="73.7" y="110.8">6</text>
<text x="80.9" y="108.1">5.1K</text>
<text x="97.4" y="109.5">R175</text>
<text x="97.4" y="110.9">R176</text>
<text x="97.4" y="108.1">R174</text>
<text x="104.2" y="109.5">0R</text>
<text x="104.2" y="110.9">0R</text>
<text x="104.2" y="108.1">0R</text>
<text x="59.4" y="114.9">10</text>
<text x="62.8" y="117.5" transform="rotate(-90 62.8 117.5)">11</text>
<text x="64.1" y="117.5" transform="rotate(-90 64.1 117.5)">12</text>
<text x="65.5" y="116.8" transform="rotate(-90 65.5 116.8)">7</text>
<text x="69.7" y="119.2">74HC08S14-13</text>
<text x="226.3" y="198.6">Title</text>
<text x="226.3" y="202.7">Size</text>
<text x="231.8" y="200">Test</text>
<text x="231.8" y="202.7">Document Number</text>
<text x="271.6" y="202.7">Rev</text>
<text x="226.3" y="206.9">Date:</text>
<text x="227.7" y="204.1">C</text>
<text x="231.8" y="204.1">&lt;Doc&gt;</text>
<text x="233.4" y="206.9">Monday, November 09, 2026</text>
<text x="253.7" y="206.9">Sheet</text>
<text x="260.6" y="206.9">1</text>
<text x="264.7" y="206.9">of</text>
<text x="268.8" y="206.9">1</text>
<text x="272.9" y="204.1">&lt;RevCode&gt;</text>
</g>
<g font-size="1.2" fill="#f00">
<text x="59.2" y="27.2">MR#</text>
<text x="99.7" y="29.1">[3]CPERST_L</text>
<text x="103.1" y="31.1">MRESET_L</text>
<text x="162" y="34.9">PERST_L_3V3</text>
<text x="163.3" y="30.7">PERST_L</text>
<text x="169.6" y="30.6">[6]</text>
<text x="170.9" y="34.8">[6]</text>
<text x="112.6" y="74.6">PERST#_SL1</text>
<text x="112.6" y="76">PERST#_SL2</text>
<text x="112.6" y="77.4">PERST#_SL3</text>
<text x="120.7" y="74.5">[4]</text>
<text x="120.8" y="76">[4]</text>
<text x="120.9" y="77.6">[4]</text>
<text x="111.2" y="107.6">PERST4_L</text>
<text x="117.9" y="107.4">[11]</text>
<text x="111.2" y="108.9">PERST#_SL5</text>
<text x="111.2" y="110.3">PERST#_SL6</text>
<text x="111.2" y="111.7">PERST#_SL7</text>
<text x="119.3" y="108.7">[5]</text>
<text x="119.5" y="110">[5]</text>
<text x="119.5" y="111.4">[5]</text>
</g>
<g font-size="1.2" fill="#00c">
<text x="69.3" y="28">MR#</text>
<text x="77.6" y="28">VDD</text>
<text x="69.3" y="32.1">GND</text>
<text x="75.4" y="32.1">RESET#</text>
</g>
<g font-size="1.2" fill="#00f">
<text x="51" y="77.7">PERST_L</text>
<text x="83.9" y="76.3">PIN6_DWNRST_L</text>
<text x="51" y="112">PERST_L</text>
<text x="83.9" y="110.6">PIN6_DWNRST_L</text>
</g>
<g font-size="1">
<text x="28.8" y="1">5</text>
<text x="83.7" y="1">4</text>
<text x="138.5" y="1">3</text>
<text x="193.4" y="1">2</text>
<text x="248.2" y="1">1</text>
<text x=".3" y="27.9">D</text>
<text x="276" y="27.9">D</text>
<text x=".3" y="79.4">C</text>
<text x="276" y="79.4">C</text>
<text x=".3" y="130.8">B</text>
<text x="276" y="130.8">B</text>
<text x=".3" y="182.2">A</text>
<text x="276" y="182.2">A</text>
<text x="28.8" y="208.1">5</text>
<text x="83.7" y="208.1">4</text>
<text x="138.5" y="208.1">3</text>
<text x="193.4" y="208.1">2</text>
<text x="248.2" y="208.1">1</text>
</g>
</svg>
